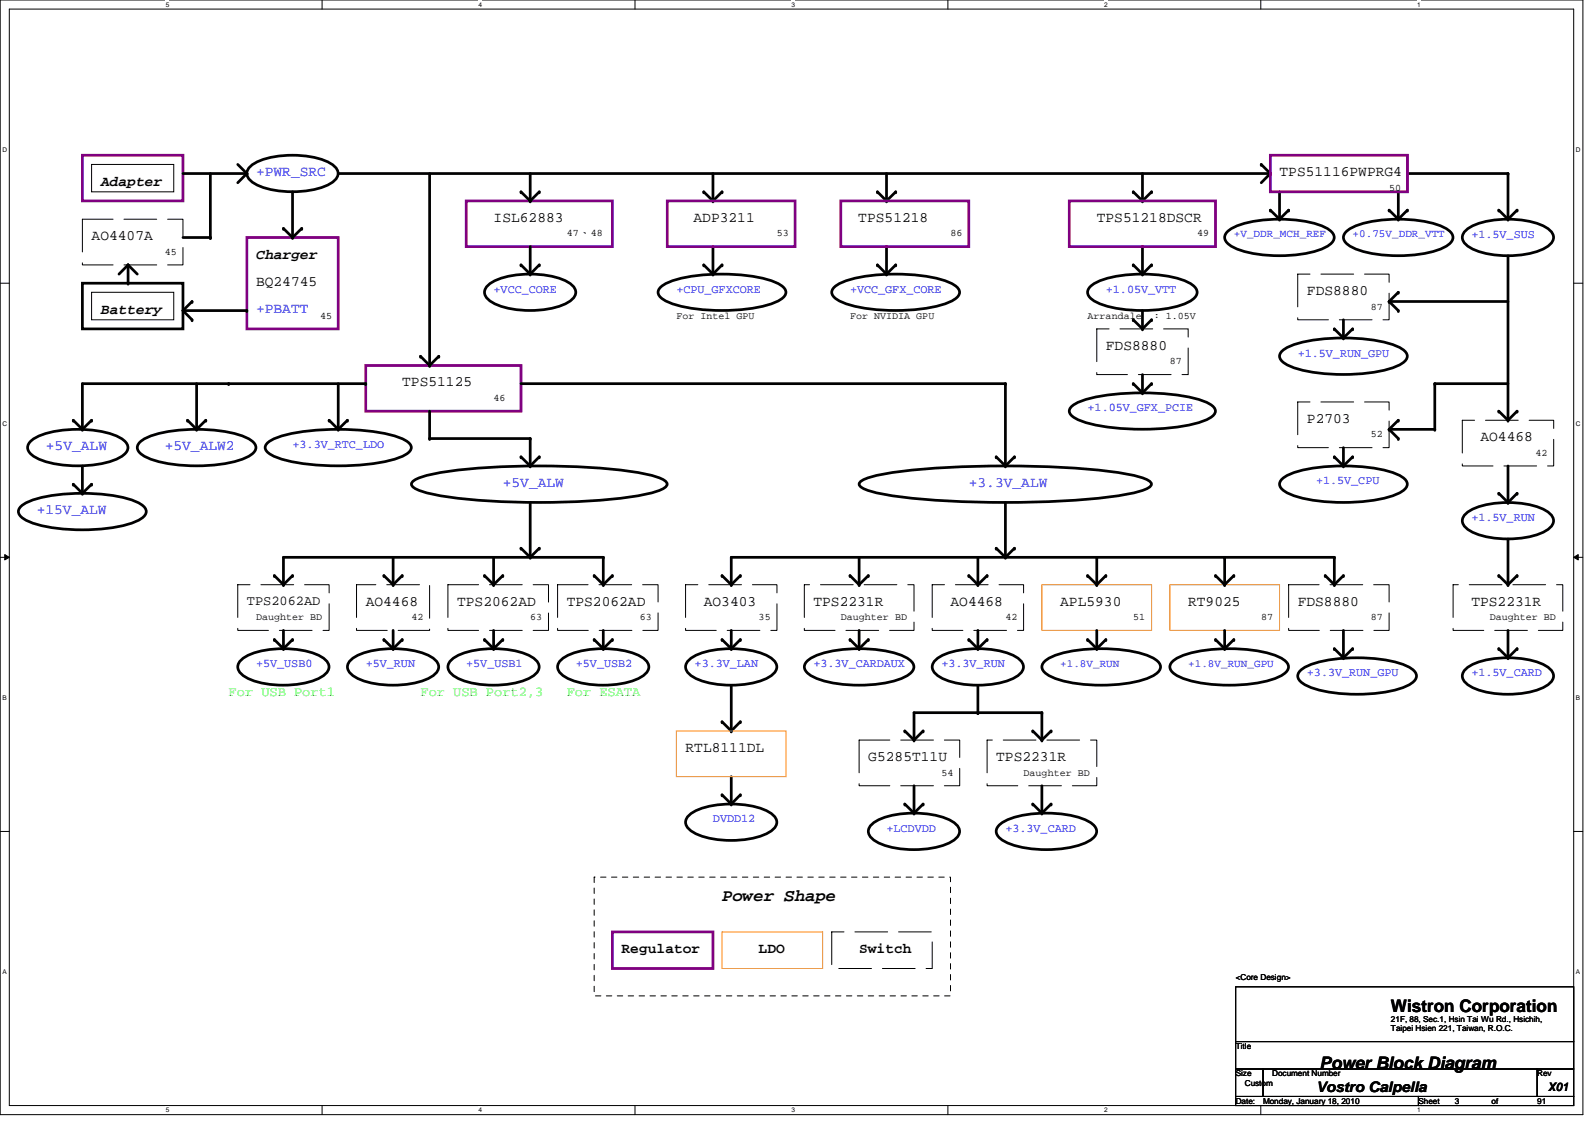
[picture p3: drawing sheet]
<svg xmlns="http://www.w3.org/2000/svg" width="297mm" height="210mm" viewBox="0 0 297 210" stroke-linecap="round" stroke-linejoin="round" font-family="sans-serif">
<path d="M0 0h294.8v207.6h-294.8zM1.7 1.7h291.4v204.2h-291.4z" fill="none" stroke="#000" stroke-width=".19"/>
<g fill="#fff">
<path d="M30.9 .2h.6v1.3h-.6z"/>
<path d="M30.9 206.1h.6v1.3h-.6z"/>
</g>
<path d="M60 0v1.7M60 205.9v1.7" fill="none" stroke="#000" stroke-width=".19"/>
<g fill="#fff">
<path d="M89.1 .2h.7v1.3h-.7z"/>
<path d="M89.1 206.1h.7v1.3h-.7z"/>
</g>
<path d="M118.3 0v1.7M118.3 205.9v1.7" fill="none" stroke="#000" stroke-width=".19"/>
<g fill="#fff">
<path d="M147.4 .2h.6v1.3h-.6z"/>
<path d="M147.4 206.1h.6v1.3h-.6z"/>
</g>
<path d="M176.5 0v1.7M176.5 205.9v1.7" fill="none" stroke="#000" stroke-width=".19"/>
<g fill="#fff">
<path d="M205.7 .2h.6v1.3h-.6z"/>
<path d="M205.7 206.1h.6v1.3h-.6z"/>
</g>
<path d="M234.8 0v1.7M234.8 205.9v1.7" fill="none" stroke="#000" stroke-width=".19"/>
<g fill="#fff">
<path d="M263.9 .2h.7v1.3h-.7z"/>
<path d="M263.9 206.1h.7v1.3h-.7z"/>
<path d="M.5 27.2h.8v1.4h-.8z"/>
<path d="M293.5 27.2h.8v1.4h-.8z"/>
<path d="M.5 78.3h.8v1.3h-.8z"/>
<path d="M293.5 78.3h.8v1.3h-.8z"/>
</g>
<path d="M0 52.7h1.7M293.1 52.7h1.7" fill="none" stroke="#000" stroke-width=".19"/>
<g fill="#fff">
<path d="M.5 129.3h.7v1.4h-.7z"/>
<path d="M293.5 129.3h.8v1.4h-.8z"/>
</g>
<path d="M0 103.8h1.7M.9 103.3l.8 .5-.8 .5zM293.1 103.8l.8-.5v1zM293.1 103.8h1.7" fill="none" stroke="#000" stroke-width=".19"/>
<path d="M.9 103.3l.8 .5-.8 .5zM293.1 103.8l.8-.5v1z" fill="#000"/>
<g fill="#fff">
<path d="M.5 180.4h.7v1.3h-.7z"/>
<path d="M293.5 180.4h.8v1.3h-.8z"/>
</g>
<path d="M17.1 30.6h15.3v5.1h-15.3zM17.1 54.4h15.3v5.2h-15.3zM0 154.9h1.7M293.1 154.9h1.7M230.1 183.8h63v10.2h-63zM230.1 194h63v5.1h-63zM230.1 199.1h5.1v5.1h-5.1zM235.2 199.1h51.1v5.1h-51.1zM286.3 199.1h6.8v5.1h-6.8zM230.1 204.2h34.1v1.7h-34.1zM264.2 204.2h28.9v1.7h-28.9z" fill="none" stroke="#000" stroke-width=".19"/>
<path d="M15.3 28.9h18.8v8.5h-18.8zM86.8 37.4h27.2v8.5h-27.2zM124.3 37.4h23.8v8.5h-23.8zM156.6 37.4h23.8v8.5h-23.8zM199.1 37.4h27.3v8.5h-27.3zM236.6 28.9h25.5v6.8h-25.5zM46 44.2h17v17.1h-17zM68.1 68.1h28.9v8.5h-28.9zM114 173.6h18.8v6.8h-18.8z" fill="none" stroke="#800080" stroke-width=".51"/>
<g fill="none" stroke="#000" stroke-width=".51">
<path d="M34.1 32.3h11.9M39.2 32.3v11.9h-5.1M44.3 30.6l1.7 1.7M46 32.3l-1.7 1.7M46.4 31.2a8.9 8.9 0 0 1 5.4-2.1 17.3 17.3 0 0 1 9.5 1.2 2.26 2.26 0 0 1 1.6 2.6 6.1 6.1 0 0 1-4.5 2.4 18 18 0 0 1-10.8-1 2.27 2.27 0 0 1-1.5-2.6zM54.5 35.7v8.5M63 32.3h173.6M80 32.3v35.8M97 35.7l1.7 1.7M98.7 32.3v5.1M100.4 35.7l-1.7 1.7M131.1 35.7l1.7 1.7"/>
<path d="M132.8 32.3v5.1M134.5 35.7l-1.7 1.7M163.4 35.7l1.7 1.7M165.1 32.3v5.1M166.8 35.7l-1.7 1.7M211 35.7l1.8 1.7M212.8 32.3v5.1M214.5 35.7l-1.7 1.7M234.9 30.6l1.7 1.7M236.6 39.1l1.7 1.7M236.6 32.3l-1.7 1.7M238.3 35.7v5.1"/>
<path d="M240 39.1l-1.7 1.7M258.7 39.1l1.7 1.7M260.4 35.7v5.1M262.1 32.3h18.7v8.5M262.1 39.1l-1.7 1.7M279.1 39.1l1.7 1.7M282.5 39.1l-1.7 1.7M15.3 52.7h18.8v8.6h-18.8zM23.9 49.3v3.4M23.9 49.3l-1.7 1.8M23.9 49.3l1.7 1.8M34.1 57.8l1.7 1.8"/>
<path d="M34.1 57.8h11.9M35.8 56.2l-1.7 1.6M52.8 42.5l1.7 1.7M56.2 42.5l-1.7 1.7M90.7 53.4a8.9 8.9 0 0 1 5.3-2.2 17.3 17.3 0 0 1 9.6 1.2 2.26 2.26 0 0 1 1.5 2.6 6.2 6.2 0 0 1-4.5 2.4 18 18 0 0 1-10.7-1 2.26 2.26 0 0 1-1.6-2.5zM97 49.3l1.7 1.8M98.7 45.9v5.2M100.4 49.3l-1.7 1.8M123 53.5a10.8 10.8 0 0 1 5.4-2 35.7 35.7 0 0 1 15.5 .9 4.1 4.1 0 0 1 2.4 1.6 1.41 1.41 0 0 1-.9 1.8 20.6 20.6 0 0 1-9.3 2 29.1 29.1 0 0 1-11.9-1.7 2.31 2.31 0 0 1-1.6-1.7l.1-.4zM131.1 49.3l1.7 1.8M132.8 45.9v5.2M134.5 49.3l-1.7 1.8"/>
<path d="M155.3 53.5a10.8 10.8 0 0 1 5.5-2 35.7 35.7 0 0 1 15.4 .9 4.1 4.1 0 0 1 2.4 1.6 1.41 1.41 0 0 1-.8 1.8 20.6 20.6 0 0 1-9.4 2 29.1 29.1 0 0 1-11.9-1.7 2.31 2.31 0 0 1-1.6-1.7l.1-.4zM163.4 49.3l1.7 1.8M165.1 45.9v5.2M166.8 49.3l-1.7 1.8M203 53.5a10 10 0 0 1 5.4-2.1 24.5 24.5 0 0 1 12.9 1.2 2.09 2.09 0 0 1 1.5 2.3 6.6 6.6 0 0 1-4.5 2.4 26.5 26.5 0 0 1-13.3-.6 4.1 4.1 0 0 1-2.3-1.8l-.2-.5 .2-.5zM211 49.3l1.8 1.8M211 59.6l1.8 1.7M212.8 45.9v5.2M212.8 57.8v3.5M214.5 49.3l-1.7 1.8M214.5 59.6l-1.7 1.7M228.5 43.2a10 10 0 0 1 5.5-2.1 24.5 24.5 0 0 1 12.8 1.3 2.09 2.09 0 0 1 1.6 2.3 6.6 6.6 0 0 1-4.6 2.4 26.5 26.5 0 0 1-13.2-.6 4.1 4.1 0 0 1-2.4-1.8l-.1-.5 .1-.5z"/>
<path d="M250.2 59.6v3.3M250.6 43.2a10 10 0 0 1 5.5-2.1 24.5 24.5 0 0 1 12.8 1.3 2.09 2.09 0 0 1 1.6 2.3 6.6 6.6 0 0 1-4.6 2.4 26.5 26.5 0 0 1-13.2-.6 4.1 4.1 0 0 1-2.4-1.8l-.1-.5 .1-.5zM258.7 56.2h22.1M258.7 56.2l1.7 1.6M260.4 54.4l-1.7 1.8M272.8 43.1a8.9 8.9 0 0 1 5.3-2.1 17.3 17.3 0 0 1 9.6 1.2 2.26 2.26 0 0 1 1.5 2.6 6.1 6.1 0 0 1-4.5 2.4 18 18 0 0 1-10.7-1 2.27 2.27 0 0 1-1.6-2.5zM280.8 47.6v30.7M13.6 78.3l1.7 1.7M17.1 78.3l-1.8 1.7M34.9 78.3l1.7 1.7M36.6 71.5v8.5M38.3 78.3l-1.7 1.7"/>
<path d="M61.3 78.3l1.7 1.7M63 71.5v8.5M64.7 78.3l-1.7 1.7M68.1 71.5h-52.8v8.5M78.3 66.4l1.7 1.7M80 76.6v5.1h18.7v5.1M81.7 66.4l-1.7 1.7M97 71.5h90.2v15.3M199.6 75.7a13.4 13.4 0 0 1 6.3-2.1 46.4 46.4 0 0 1 17.6 .9 4.8 4.8 0 0 1 2.7 1.6 1.36 1.36 0 0 1-.9 1.8 26.4 26.4 0 0 1-10.7 2 37.7 37.7 0 0 1-13.6-1.6 2.44 2.44 0 0 1-1.9-1.7l.2-.5zM211 71.5l1.8 1.7M212.8 69.8v3.4M214.5 71.5l-1.7 1.7"/>
<path d="M238.7 65.4a10.8 10.8 0 0 1 5.5-2 35.6 35.6 0 0 1 15.4 .9 4.1 4.1 0 0 1 2.4 1.6 1.43 1.43 0 0 1-.9 1.8 20.5 20.5 0 0 1-9.3 2 29 29 0 0 1-11.9-1.6 2.31 2.31 0 0 1-1.6-1.8l.1-.4zM248.5 61.3l1.7 1.6M251.9 61.3l-1.7 1.6M258.7 80l1.7 1.7M260.4 78.3l-1.7 1.7M279.1 76.6l1.7 1.7M280.8 71.5h-13.6v8.5h-8.5M282.5 76.6l-1.7 1.7M3.8 94.4a10.8 10.8 0 0 1 5.5-2.1 35.7 35.7 0 0 1 15.5 .9 4.1 4.1 0 0 1 2.3 1.6 1.43 1.43 0 0 1-.8 1.8 20.5 20.5 0 0 1-9.4 2 29 29 0 0 1-11.9-1.6 2.31 2.31 0 0 1-1.6-1.7l.1-.5zM5.5 82.4a8.7 8.7 0 0 1 5-2.1 20.7 20.7 0 0 1 11.8 1.2 2.1 2.1 0 0 1 1.4 2.4 5.9 5.9 0 0 1-4.1 2.3 22.3 22.3 0 0 1-12.2-.6 3.2 3.2 0 0 1-2.3-2.2l.1-.5zM13.6 90.2l1.7 1.7M15.3 86.8v5.1"/>
<path d="M17.1 90.2l-1.8 1.7M26 82.4a11.3 11.3 0 0 1 6-2.1 28.6 28.6 0 0 1 13.9 1.2 2.49 2.49 0 0 1 1.8 1.9 2.5 2.5 0 0 1-1.8 1.8 28.6 28.6 0 0 1-15.3 1 10.1 10.1 0 0 1-4.6-1.9 1.27 1.27 0 0 1 0-1.9zM49.9 82.4a13.4 13.4 0 0 1 6.2-2 46.4 46.4 0 0 1 17.7 .9 4.8 4.8 0 0 1 2.7 1.6 1.37 1.37 0 0 1-1 1.8 26.2 26.2 0 0 1-10.7 2 37.5 37.5 0 0 1-13.6-1.6 2.45 2.45 0 0 1-1.8-1.7l.1-.5zM76.7 89.8a5.4 5.4 0 0 1 2.8-1.3 104.1 104.1 0 0 1 23.4-1.7 89.7 89.7 0 0 1 18.5 1.7 5.4 5.4 0 0 1 2.7 1.3l.1 .4a2.29 2.29 0 0 1-1.8 1.3 71.5 71.5 0 0 1-17.2 2 119.4 119.4 0 0 1-24.5-1.4 8.5 8.5 0 0 1-4-1.6l-.1-.3zM97 85.1l1.7 1.7M98.7 93.6v10.2M100.4 85.1l-1.7 1.7M160.1 89.8a5.7 5.7 0 0 1 2.8-1.2 122.3 122.3 0 0 1 24.3-1.8 122.4 122.4 0 0 1 24.3 1.8 5.7 5.7 0 0 1 2.8 1.2l.1 .4a2.31 2.31 0 0 1-1.9 1.2 81.8 81.8 0 0 1-17.6 2 157 157 0 0 1-30.8-1.4 9.1 9.1 0 0 1-4-1.5l-.1-.3zM185.5 85.1l1.7 1.7M187.2 93.6v10.2M188.9 85.1l-1.7 1.7M238.7 89.3a10.8 10.8 0 0 1 5.5-2.1 35.6 35.6 0 0 1 15.4 .9 4.1 4.1 0 0 1 2.4 1.6 1.43 1.43 0 0 1-.9 1.8 20.5 20.5 0 0 1-9.3 2 29 29 0 0 1-11.9-1.6 2.31 2.31 0 0 1-1.6-1.7l.1-.5z"/>
<path d="M248.5 85.1l1.7 1.7M250.2 83.4v3.4M251.9 85.1l-1.7 1.7M272.8 95.9a8.9 8.9 0 0 1 5.3-2.1 17.3 17.3 0 0 1 9.6 1.2 2.26 2.26 0 0 1 1.5 2.5 6.2 6.2 0 0 1-4.5 2.5 18 18 0 0 1-10.7-1 2.26 2.26 0 0 1-1.6-2.6zM279.1 91.9l1.7 1.7M280.8 86.8v6.8M282.5 91.9l-1.7 1.7M51.1 107.2l1.7 1.7M51.1 119.1l1.7 1.7M52.8 108.9v-5.1h59.5v5.1M52.8 117.4v3.4M54.5 107.2l-1.7 1.7"/>
<path d="M54.5 119.1l-1.7 1.7M71.5 107.2l1.7 1.7M71.5 119.1l1.7 1.7M73.2 103.8v5.1M73.2 117.4v3.4M74.9 107.2l-1.7 1.7M74.9 119.1l-1.7 1.7M90.2 107.2l1.7 1.7M90.2 119.1l1.7 1.7M91.9 103.8v5.1M91.9 117.4v3.4M93.6 107.2l-1.7 1.7"/>
<path d="M93.6 119.1l-1.7 1.7M97 102.1l1.7 1.7M100.4 102.1l-1.7 1.7M110.7 119.1l1.6 1.7M110.7 107.2l1.6 1.7M112.3 117.4v3.4M114 119.1l-1.7 1.7M114 107.2l-1.7 1.7M134.5 107.2l1.7 1.7M134.5 119.1l1.7 1.7M136.2 108.9v-5.1h112.3v5.1M136.2 117.4v3.4"/>
<path d="M137.9 107.2l-1.7 1.7M137.9 119.1l-1.7 1.7M158.3 107.2l1.7 1.7M158.3 119.1l1.7 1.7M160 103.8v5.1M160 117.4v3.4M161.7 107.2l-1.7 1.7M161.7 119.1l-1.7 1.7M180.4 107.2l1.7 1.7M180.4 119.1l1.7 1.7M182.1 103.8v5.1M182.1 117.4v3.4"/>
<path d="M183.8 107.2l-1.7 1.7M183.8 119.1l-1.7 1.7M185.5 102.1l1.7 1.7M188.9 102.1l-1.7 1.7M202.5 107.2l1.8 1.7M202.5 119.1l1.8 1.7M204.3 103.8v5.1M204.3 117.4v3.4M205.9 107.2l-1.6 1.7M205.9 119.1l-1.6 1.7M226.4 107.2l1.7 1.7M226.4 119.1l1.7 1.7"/>
<path d="M228.1 103.8v5.1M228.1 117.4v3.4M229.8 107.2l-1.7 1.7M229.8 119.1l-1.7 1.7M246.8 107.2l1.7 1.7M250.2 117.4v5.1M250.2 107.2l-1.7 1.7M279.1 107.2l1.7 1.7M280.8 100.4v8.5M280.8 117.4v5.1M282.5 107.2l-1.7 1.7M44.7 123.1a8.9 8.9 0 0 1 5.4-2.1 17.3 17.3 0 0 1 9.5 1.2 2.26 2.26 0 0 1 1.6 2.6 6.1 6.1 0 0 1-4.5 2.4 18 18 0 0 1-10.8-1 2.27 2.27 0 0 1-1.5-2.5z"/>
<path d="M65.1 123.1a8.9 8.9 0 0 1 5.4-2.1 17.3 17.3 0 0 1 9.6 1.2 2.26 2.26 0 0 1 1.5 2.6 6.1 6.1 0 0 1-4.5 2.4 18 18 0 0 1-10.8-1 2.27 2.27 0 0 1-1.5-2.5zM83.8 123.1a8.9 8.9 0 0 1 5.4-2.1 17.3 17.3 0 0 1 9.6 1.2 2.26 2.26 0 0 1 1.5 2.6 6.1 6.1 0 0 1-4.5 2.4 18 18 0 0 1-10.8-1 2.27 2.27 0 0 1-1.5-2.5zM104.3 123.1a8.9 8.9 0 0 1 5.3-2.1 17.3 17.3 0 0 1 9.6 1.2 2.26 2.26 0 0 1 1.5 2.6 6.1 6.1 0 0 1-4.5 2.4 18 18 0 0 1-10.7-1 2.27 2.27 0 0 1-1.5-2.5zM128.1 123.1a8.9 8.9 0 0 1 5.4-2.1 17.3 17.3 0 0 1 9.5 1.2 2.26 2.26 0 0 1 1.6 2.6 6.1 6.1 0 0 1-4.5 2.4 18 18 0 0 1-10.8-1 2.27 2.27 0 0 1-1.5-2.5zM134.5 134.4l1.7 1.7M136.2 127.6v8.5M137.9 134.4l-1.7 1.7M150.2 123.2a10 10 0 0 1 5.5-2.1 24.5 24.5 0 0 1 12.9 1.3 2.09 2.09 0 0 1 1.5 2.3 6.6 6.6 0 0 1-4.6 2.4 26.5 26.5 0 0 1-13.2-.7 4.1 4.1 0 0 1-2.4-1.7l-.1-.5 .1-.5zM168.5 136.1l1.7 1.7M170.2 137.8v-5.1h23.8v5.1M171.9 136.1l-1.7 1.7M174 123.1a8.9 8.9 0 0 1 5.4-2.1 17.3 17.3 0 0 1 9.6 1.2 2.26 2.26 0 0 1 1.5 2.6 6.1 6.1 0 0 1-4.5 2.4 18 18 0 0 1-10.8-1 2.27 2.27 0 0 1-1.5-2.5z"/>
<path d="M182.1 127.6v5.1M192.3 136.1l1.7 1.7M194.5 123.2a11.3 11.3 0 0 1 5.9-2.1 28.6 28.6 0 0 1 13.9 1.3 2.49 2.49 0 0 1 1.8 1.8 2.5 2.5 0 0 1-1.8 1.9 28.6 28.6 0 0 1-15.2 1 10.1 10.1 0 0 1-4.6-1.9 1.27 1.27 0 0 1 0-2zM195.7 136.1l-1.7 1.7M218.3 123.2a11.3 11.3 0 0 1 5.9-2.1 28.6 28.6 0 0 1 14 1.3 2.49 2.49 0 0 1 1.8 1.8 2.5 2.5 0 0 1-1.8 1.9 28.6 28.6 0 0 1-15.3 1 10.1 10.1 0 0 1-4.6-1.9 1.27 1.27 0 0 1 0-2zM242.1 124.9a11.3 11.3 0 0 1 6-2.1 28.7 28.7 0 0 1 13.9 1.2 2.49 2.49 0 0 1 1.8 1.9 2.5 2.5 0 0 1-1.8 1.9 28.7 28.7 0 0 1-15.3 1 10.1 10.1 0 0 1-4.6-1.9 1.27 1.27 0 0 1 0-2zM248.5 120.8l1.7 1.7M251.9 120.8l-1.7 1.7M272.8 124.8a8.9 8.9 0 0 1 5.3-2.1 17.3 17.3 0 0 1 9.6 1.2 2.26 2.26 0 0 1 1.5 2.6 6.1 6.1 0 0 1-4.5 2.4 18 18 0 0 1-10.7-1 2.27 2.27 0 0 1-1.6-2.6zM279.1 120.8l1.7 1.7M282.5 120.8l-1.7 1.7M128.1 152.1a8.9 8.9 0 0 1 5.4-2.2 17.3 17.3 0 0 1 9.5 1.2 2.26 2.26 0 0 1 1.6 2.6 6.2 6.2 0 0 1-4.5 2.4 18 18 0 0 1-10.8-1 2.26 2.26 0 0 1-1.5-2.5z"/>
<path d="M134.5 148l1.7 1.8M136.2 144.7v5.1M137.9 148l-1.7 1.8M162.1 153.8a8.9 8.9 0 0 1 5.4-2.2 17.3 17.3 0 0 1 9.6 1.2 2.26 2.26 0 0 1 1.5 2.6 6.1 6.1 0 0 1-4.5 2.5 18 18 0 0 1-10.8-1.1 2.27 2.27 0 0 1-1.5-2.5zM168.5 149.8l1.7 1.6M170.2 146.3v5.1M171.9 149.8l-1.7 1.6M185.9 153.9a8.7 8.7 0 0 1 5-2.1 20.7 20.7 0 0 1 11.8 1.2 2.1 2.1 0 0 1 1.4 2.3 5.9 5.9 0 0 1-4.1 2.4 22.3 22.3 0 0 1-12.2-.6 3.2 3.2 0 0 1-2.3-2.3l.1-.5zM192.3 149.8l1.7 1.6M194 146.3v5.1M195.7 149.8l-1.7 1.6"/>
</g>
<g fill="#000">
<circle cx="46" cy="32.3" r=".25"/>
<circle cx="97" cy="35.7" r=".25"/>
<circle cx="98.7" cy="37.4" r=".25"/>
<circle cx="100.4" cy="35.7" r=".25"/>
<circle cx="131.1" cy="35.7" r=".25"/>
<circle cx="132.8" cy="37.4" r=".25"/>
<circle cx="134.5" cy="35.7" r=".25"/>
<circle cx="163.4" cy="35.7" r=".25"/>
<circle cx="165.1" cy="37.4" r=".25"/>
<circle cx="166.8" cy="35.7" r=".25"/>
<circle cx="211" cy="35.7" r=".25"/>
<circle cx="212.8" cy="37.4" r=".25"/>
<circle cx="214.5" cy="35.7" r=".25"/>
<circle cx="234.9" cy="30.6" r=".25"/>
<circle cx="236.6" cy="32.3" r=".25"/>
<circle cx="236.6" cy="39.1" r=".25"/>
<circle cx="240" cy="39.1" r=".25"/>
<circle cx="258.7" cy="39.1" r=".25"/>
<circle cx="262.1" cy="39.1" r=".25"/>
<circle cx="279.1" cy="39.1" r=".25"/>
<circle cx="280.8" cy="32.3" r=".25"/>
<circle cx="282.5" cy="39.1" r=".25"/>
<circle cx="23.9" cy="52.7" r=".25"/>
<circle cx="23.9" cy="49.3" r=".25"/>
<circle cx="35.8" cy="59.6" r=".25"/>
<circle cx="35.8" cy="56.2" r=".25"/>
<circle cx="39.2" cy="44.2" r=".25"/>
<circle cx="46" cy="57.8" r=".25"/>
<circle cx="52.8" cy="42.5" r=".25"/>
<circle cx="54.5" cy="44.2" r=".25"/>
<circle cx="56.2" cy="42.5" r=".25"/>
<circle cx="97" cy="49.3" r=".25"/>
<circle cx="98.7" cy="51.1" r=".25"/>
<circle cx="100.4" cy="49.3" r=".25"/>
<circle cx="131.1" cy="49.3" r=".25"/>
<circle cx="132.8" cy="51.1" r=".25"/>
<circle cx="134.5" cy="49.3" r=".25"/>
<circle cx="163.4" cy="49.3" r=".25"/>
<circle cx="165.1" cy="51.1" r=".25"/>
<circle cx="166.8" cy="49.3" r=".25"/>
<circle cx="211" cy="59.6" r=".25"/>
<circle cx="211" cy="49.3" r=".25"/>
<circle cx="212.8" cy="51.1" r=".25"/>
<circle cx="214.5" cy="59.6" r=".25"/>
<circle cx="214.5" cy="49.3" r=".25"/>
<circle cx="238.3" cy="40.8" r=".25"/>
<circle cx="258.7" cy="56.2" r=".25"/>
<circle cx="260.4" cy="40.8" r=".25"/>
<circle cx="260.4" cy="57.8" r=".25"/>
<circle cx="260.4" cy="54.4" r=".25"/>
<circle cx="280.8" cy="40.8" r=".25"/>
<circle cx="13.6" cy="78.3" r=".25"/>
<circle cx="15.3" cy="80" r=".25"/>
<circle cx="17.1" cy="78.3" r=".25"/>
<circle cx="34.9" cy="78.3" r=".25"/>
<circle cx="36.6" cy="80" r=".25"/>
<circle cx="38.3" cy="78.3" r=".25"/>
<circle cx="42.6" cy="71.5" r=".25"/>
<circle cx="61.3" cy="78.3" r=".25"/>
<circle cx="63" cy="80" r=".25"/>
<circle cx="64.7" cy="78.3" r=".25"/>
<circle cx="68.1" cy="71.5" r=".25"/>
<circle cx="78.3" cy="66.4" r=".25"/>
<circle cx="80" cy="68.1" r=".25"/>
<circle cx="81.7" cy="66.4" r=".25"/>
<circle cx="187.2" cy="71.5" r=".25"/>
<circle cx="211" cy="71.5" r=".25"/>
<circle cx="212.8" cy="61.3" r=".25"/>
<circle cx="212.8" cy="73.2" r=".25"/>
<circle cx="214.5" cy="71.5" r=".25"/>
<circle cx="248.5" cy="61.3" r=".25"/>
<circle cx="250.2" cy="62.9" r=".25"/>
<circle cx="251.9" cy="61.3" r=".25"/>
<circle cx="258.7" cy="80" r=".25"/>
<circle cx="260.4" cy="78.3" r=".25"/>
<circle cx="267.2" cy="71.5" r=".25"/>
<circle cx="267.2" cy="80" r=".25"/>
<circle cx="279.1" cy="76.6" r=".25"/>
<circle cx="280.8" cy="78.3" r=".25"/>
<circle cx="282.5" cy="76.6" r=".25"/>
<circle cx="13.6" cy="90.2" r=".25"/>
<circle cx="15.3" cy="91.9" r=".25"/>
<circle cx="17.1" cy="90.2" r=".25"/>
<circle cx="80" cy="81.7" r=".25"/>
<circle cx="97" cy="85.1" r=".25"/>
<circle cx="98.7" cy="81.7" r=".25"/>
<circle cx="98.7" cy="86.8" r=".25"/>
<circle cx="100.4" cy="85.1" r=".25"/>
<circle cx="185.5" cy="85.1" r=".25"/>
<circle cx="187.2" cy="86.8" r=".25"/>
<circle cx="188.9" cy="85.1" r=".25"/>
<circle cx="248.5" cy="85.1" r=".25"/>
<circle cx="250.2" cy="86.8" r=".25"/>
<circle cx="251.9" cy="85.1" r=".25"/>
<circle cx="260.4" cy="81.7" r=".25"/>
<circle cx="279.1" cy="91.9" r=".25"/>
<circle cx="280.8" cy="93.6" r=".25"/>
<circle cx="282.5" cy="91.9" r=".25"/>
<circle cx="51.1" cy="107.2" r=".25"/>
<circle cx="51.1" cy="119.1" r=".25"/>
<circle cx="52.8" cy="108.9" r=".25"/>
<circle cx="54.5" cy="107.2" r=".25"/>
<circle cx="54.5" cy="119.1" r=".25"/>
<circle cx="71.5" cy="119.1" r=".25"/>
<circle cx="71.5" cy="107.2" r=".25"/>
<circle cx="73.2" cy="108.9" r=".25"/>
<circle cx="74.9" cy="107.2" r=".25"/>
<circle cx="74.9" cy="119.1" r=".25"/>
<circle cx="90.2" cy="107.2" r=".25"/>
<circle cx="90.2" cy="119.1" r=".25"/>
<circle cx="91.9" cy="108.9" r=".25"/>
<circle cx="93.6" cy="107.2" r=".25"/>
<circle cx="93.6" cy="119.1" r=".25"/>
<circle cx="97" cy="102.1" r=".25"/>
<circle cx="98.7" cy="103.8" r=".25"/>
<circle cx="100.4" cy="102.1" r=".25"/>
<circle cx="110.7" cy="107.2" r=".25"/>
<circle cx="110.7" cy="119.1" r=".25"/>
<circle cx="112.3" cy="108.9" r=".25"/>
<circle cx="112.3" cy="103.8" r=".25"/>
<circle cx="114" cy="119.1" r=".25"/>
<circle cx="114" cy="107.2" r=".25"/>
<circle cx="134.5" cy="107.2" r=".25"/>
<circle cx="134.5" cy="119.1" r=".25"/>
<circle cx="136.2" cy="108.9" r=".25"/>
<circle cx="137.9" cy="107.2" r=".25"/>
<circle cx="137.9" cy="119.1" r=".25"/>
<circle cx="158.3" cy="107.2" r=".25"/>
<circle cx="158.3" cy="119.1" r=".25"/>
<circle cx="160" cy="108.9" r=".25"/>
<circle cx="161.7" cy="119.1" r=".25"/>
<circle cx="161.7" cy="107.2" r=".25"/>
<circle cx="180.4" cy="107.2" r=".25"/>
<circle cx="180.4" cy="119.1" r=".25"/>
<circle cx="182.1" cy="108.9" r=".25"/>
<circle cx="183.8" cy="107.2" r=".25"/>
<circle cx="183.8" cy="119.1" r=".25"/>
<circle cx="185.5" cy="102.1" r=".25"/>
<circle cx="187.2" cy="103.8" r=".25"/>
<circle cx="188.9" cy="102.1" r=".25"/>
<circle cx="202.5" cy="107.2" r=".25"/>
<circle cx="202.5" cy="119.1" r=".25"/>
<circle cx="204.3" cy="108.9" r=".25"/>
<circle cx="205.9" cy="107.2" r=".25"/>
<circle cx="205.9" cy="119.1" r=".25"/>
<circle cx="226.4" cy="107.2" r=".25"/>
<circle cx="226.4" cy="119.1" r=".25"/>
<circle cx="228.1" cy="103.8" r=".25"/>
<circle cx="228.1" cy="108.9" r=".25"/>
<circle cx="229.8" cy="107.2" r=".25"/>
<circle cx="229.8" cy="119.1" r=".25"/>
<circle cx="246.8" cy="107.2" r=".25"/>
<circle cx="248.5" cy="103.8" r=".25"/>
<circle cx="248.5" cy="108.9" r=".25"/>
<circle cx="250.2" cy="107.2" r=".25"/>
<circle cx="279.1" cy="107.2" r=".25"/>
<circle cx="280.8" cy="108.9" r=".25"/>
<circle cx="282.5" cy="107.2" r=".25"/>
<circle cx="52.8" cy="120.8" r=".25"/>
<circle cx="73.2" cy="120.8" r=".25"/>
<circle cx="91.9" cy="120.8" r=".25"/>
<circle cx="112.3" cy="120.8" r=".25"/>
<circle cx="134.5" cy="134.4" r=".25"/>
<circle cx="136.2" cy="136.1" r=".25"/>
<circle cx="136.2" cy="120.8" r=".25"/>
<circle cx="137.9" cy="134.4" r=".25"/>
<circle cx="160" cy="120.8" r=".25"/>
<circle cx="168.5" cy="136.1" r=".25"/>
<circle cx="170.2" cy="137.8" r=".25"/>
<circle cx="171.9" cy="136.1" r=".25"/>
<circle cx="182.1" cy="132.7" r=".25"/>
<circle cx="182.1" cy="120.8" r=".25"/>
<circle cx="192.3" cy="136.1" r=".25"/>
<circle cx="194" cy="132.7" r=".25"/>
<circle cx="194" cy="137.8" r=".25"/>
<circle cx="195.7" cy="136.1" r=".25"/>
<circle cx="204.3" cy="120.8" r=".25"/>
<circle cx="228.1" cy="120.8" r=".25"/>
<circle cx="248.5" cy="120.8" r=".25"/>
<circle cx="250.2" cy="122.5" r=".25"/>
<circle cx="251.9" cy="120.8" r=".25"/>
<circle cx="279.1" cy="120.8" r=".25"/>
<circle cx="280.8" cy="122.5" r=".25"/>
<circle cx="282.5" cy="120.8" r=".25"/>
<circle cx="134.5" cy="148" r=".25"/>
<circle cx="136.2" cy="149.8" r=".25"/>
<circle cx="137.9" cy="148" r=".25"/>
<circle cx="168.5" cy="149.8" r=".25"/>
<circle cx="170.2" cy="151.4" r=".25"/>
<circle cx="171.9" cy="149.8" r=".25"/>
<circle cx="192.3" cy="149.8" r=".25"/>
<circle cx="194" cy="151.4" r=".25"/>
<circle cx="195.7" cy="149.8" r=".25"/>
</g>
<path d="M194 108.9h20.5v8.5h-20.5zM217.9 108.9h20.4v8.5h-20.4zM126 136.1h20.4v8.6h-20.4zM134.5 173.6h18.7v6.8h-18.7z" fill="none" stroke="#ff8000" stroke-width=".19"/>
<g fill="none" stroke="#000" stroke-width=".19" stroke-dasharray="6.1 2">
<path d="M15.3 40.8h18.8v8.5h-18.8zM241.7 51.1h17v8.5h-17zM204.3 61.3h17v8.5h-17zM241.7 74.9h17v8.5h-17zM272.3 78.3h17v8.5h-17zM44.3 108.9h17v8.5h-17zM66.4 108.9h13.6v8.5h-13.6zM83.4 108.9h18.7v8.5h-18.7zM103.8 108.9h18.8v8.5h-18.8zM127.7 108.9h17v8.5h-17zM149.8 108.9h20.4v8.5h-20.4zM173.6 108.9h17v8.5h-17z"/>
<path d="M240 108.9h18.7v8.5h-18.7zM270.6 108.9h20.4v8.5h-20.4zM160 137.8h18.7v8.5h-18.7zM183.8 137.8h20.5v8.5h-20.5zM154.9 173.6h18.7v6.8h-18.7z"/>
</g>
<path d="M110.7 163.4h66.3v22.1h-66.3z" fill="none" stroke="#000" stroke-width=".19" stroke-dasharray="1 1 1 1 1 1 1 1"/>
<g font-size="3.2">
<text x="134.5" y="167.8">Power Shape</text>
<text x="259" y="188.5">Wistron Corporation</text>
<text x="245.8" y="199">Power Block Diagram</text>
</g>
<g font-size="2.7">
<text x="18.8" y="34.6">Adapter</text>
<text x="238.3" y="32.8">TPS51116PWPRG4</text>
<text x="91.9" y="41.3">ISL62883</text>
<text x="129.2" y="41.3">ADP3211</text>
<text x="159.8" y="41.3">TPS51218</text>
<text x="204.3" y="41.3">TPS51218DSCR</text>
<text x="17.1" y="44.7">AO4407A</text>
<text x="47.7" y="48.2">Charger</text>
<text x="47.7" y="53.2">BQ24745</text>
<text x="18.8" y="58.4">Battery</text>
<text x="243.4" y="54.9">FDS8880</text>
<text x="205.9" y="65.1">FDS8880</text>
<text x="74.9" y="71.9">TPS51125</text>
<text x="243.4" y="78.8">P2703</text>
<text x="275.7" y="82.1">AO4468</text>
<text x="68.1" y="112.8">AO4468</text>
<text x="85.1" y="112.8">TPS2062AD</text>
<text x="105.5" y="112.8">TPS2062AD</text>
<text x="131.1" y="112.8">AO3403</text>
<text x="151.5" y="112.8">TPS2231R</text>
<text x="177" y="112.8">AO4468</text>
<text x="197.4" y="112.8">APL5930</text>
<text x="221.3" y="112.8">RT9025</text>
<text x="241.7" y="112.8">FDS8880</text>
<text x="274" y="112.8">TPS2231R</text>
<text x="127.7" y="140">RTL8111DL</text>
<text x="161.7" y="141.7">G5285T11U</text>
<text x="185.5" y="141.7">TPS2231R</text>
<text x="115.8" y="177.5">Regulator</text>
<text x="141.3" y="177.5">LDO</text>
<text x="160" y="177.5">Switch</text>
<text x="245.1" y="203.3">Vostro Calpella</text>
</g>
<g font-size="2.7" fill="#00f">
<text x="47.7" y="32.8">+PWR_SRC</text>
<text x="47.7" y="58.3">+PBATT</text>
<text x="8.5" y="83.9">+5V_ALW</text>
<text x="30.7" y="83.9">+5V_ALW2</text>
<text x="6.8" y="95.8">+15V_ALW</text>
<text x="93.6" y="90.7">+5V_ALW</text>
<text x="180.4" y="90.7">+3.3V_ALW</text>
</g>
<text font-size="2.5" x="46" y="112.6">TPS2062AD</text>
<g font-size="2.5" fill="#0f0">
<text x="42.6" y="129.7">For USB Port1</text>
<text x="78.3" y="129.7">For USB Port2,3</text>
<text x="105.5" y="129.7">For ESATA</text>
</g>
<g font-size="2.2" fill="#00f">
<text x="274" y="44.3">+1.5V_SUS</text>
<text x="91.9" y="54.5">+VCC_CORE</text>
<text x="126" y="54.5">+CPU_GFXCORE</text>
<text x="158.3" y="54.5">+VCC_GFX_CORE</text>
<text x="205.9" y="54.5">+1.05V_VTT</text>
<text x="241.7" y="66.4">+1.5V_RUN_GPU</text>
<text x="202.5" y="76.6">+1.05V_GFX_PCIE</text>
<text x="54.5" y="83.4">+3.3V_RTC_LDO</text>
<text x="245.1" y="90.2">+1.5V_CPU</text>
<text x="274" y="97">+1.5V_RUN</text>
<text x="47.7" y="124.2">+5V_USB0</text>
<text x="68.1" y="124.2">+5V_RUN</text>
<text x="86.8" y="124.2">+5V_USB1</text>
<text x="107.2" y="124.2">+5V_USB2</text>
<text x="129.4" y="124.2">+3.3V_LAN</text>
<text x="151.5" y="124.2">+3.3V_CARDAUX</text>
<text x="175.3" y="124.2">+3.3V_RUN</text>
<text x="243.4" y="126">+3.3V_RUN_GPU</text>
<text x="274" y="126">+1.5V_CARD</text>
<text x="132.8" y="153.2">DVDD12</text>
<text x="165.1" y="154.9">+LCDVDD</text>
<text x="187.2" y="154.9">+3.3V_CARD</text>
</g>
<text font-size="2.2" x="288.3" y="203.2">X01</text>
<g font-size="2" fill="#00f">
<text x="229.8" y="44.2">+V_DDR_MCH_REF</text>
<text x="251.9" y="44.2">+0.75V_DDR_VTT</text>
<text x="197.4" y="124.1">+1.8V_RUN</text>
<text x="221.3" y="124.1">+1.8V_RUN_GPU</text>
</g>
<g font-size="1.9">
<text x="258.7" y="35.5">50</text>
<text x="30.7" y="47.4">45</text>
<text x="105.5" y="44">47、48</text>
<text x="144.7" y="44">53</text>
<text x="177" y="44">86</text>
<text x="223" y="44">49</text>
<text x="59.6" y="59.4">45</text>
<text x="126" y="59.4">For Intel GPU</text>
<text x="158.3" y="59.4">For NVIDIA GPU</text>
<text x="202.5" y="59.4">Arrandale</text>
<text x="214.9" y="59.4">: 1.05V</text>
<text x="255.3" y="57.7">87</text>
<text x="217.9" y="67.9">87</text>
<text x="91.9" y="74.7">46</text>
<text x="255.3" y="81.5">52</text>
<text x="285.9" y="84.9">42</text>
<text x="47.7" y="115.5">Daughter BD</text>
<text x="76.6" y="115.5">42</text>
<text x="98.7" y="115.5">63</text>
<text x="119.2" y="115.5">63</text>
<text x="141.3" y="115.5">35</text>
<text x="156.6" y="115.5">Daughter BD</text>
<text x="187.2" y="115.5">42</text>
<text x="211" y="115.5">51</text>
<text x="234.9" y="115.5">87</text>
<text x="255.3" y="115.5">87</text>
<text x="277.4" y="115.5">Daughter BD</text>
<text x="175.3" y="144.4">54</text>
<text x="190.6" y="144.4">Daughter BD</text>
</g>
<g font-size="1.5">
<text x="230.1" y="182.6">&lt;Core Design&gt;</text>
<text x="259" y="190.3">21F, 88, Sec.1, Hsin Tai Wu Rd., Hsichih,</text>
<text x="230.1" y="195.4">Title</text>
<text x="259" y="192">Taipei Hsien 221, Taiwan, R.O.C.</text>
<text x="230.1" y="200.5">Size</text>
<text x="231.8" y="202.2">Custom</text>
<text x="236.9" y="200.5">Document Number</text>
<text x="286.3" y="200.5">Rev</text>
<text x="230.1" y="205.6">Date:</text>
<text x="235.2" y="205.6">Monday, January 18, 2010</text>
<text x="264.2" y="205.6">Sheet</text>
<text x="271" y="205.6">3</text>
<text x="277.8" y="205.6">of</text>
<text x="286.3" y="205.6">91</text>
</g>
<g font-size="1.2">
<text x="30.9" y="1.2">5</text>
<text x="89.1" y="1.2">4</text>
<text x="147.4" y="1.2">3</text>
<text x="205.7" y="1.2">2</text>
<text x="263.9" y="1.2">1</text>
<text x=".5" y="28.3">D</text>
<text x="293.5" y="28.3">D</text>
<text x=".5" y="79.4">C</text>
<text x="293.5" y="79.4">C</text>
<text x=".5" y="130.4">B</text>
<text x="293.5" y="130.4">B</text>
<text x=".5" y="181.5">A</text>
<text x="293.5" y="181.5">A</text>
<text x="30.9" y="207.2">5</text>
<text x="89.1" y="207.2">4</text>
<text x="147.4" y="207.2">3</text>
<text x="205.7" y="207.2">2</text>
<text x="263.9" y="207.2">1</text>
</g>
</svg>
